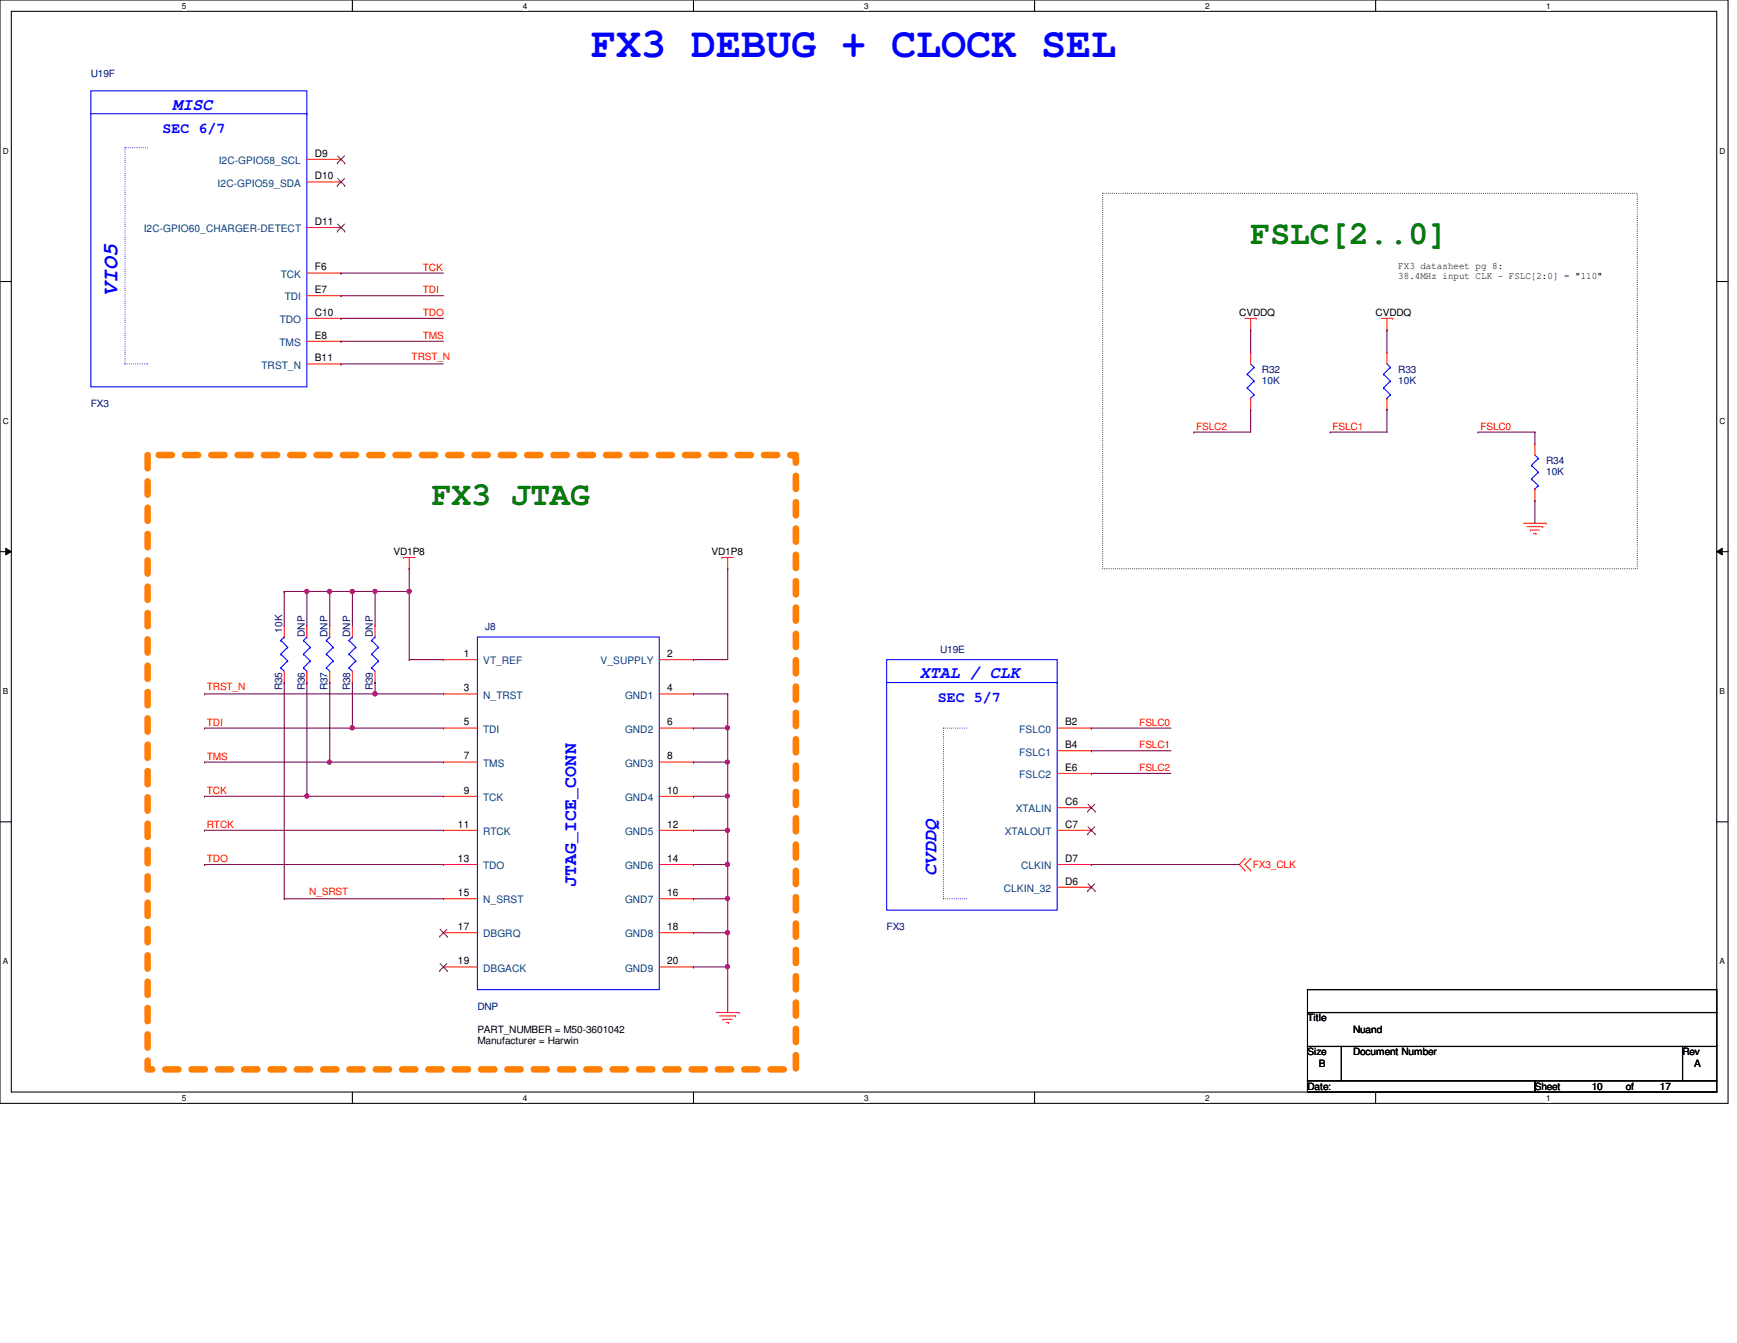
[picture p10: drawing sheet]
<svg xmlns="http://www.w3.org/2000/svg" width="279mm" height="216mm" viewBox="0 0 279 216" stroke-linecap="round" stroke-linejoin="round" font-family="sans-serif">
<path d="M0 0h278v177.4h-278zM1.8 1.8h274.3v173.8h-274.3z" fill="none" stroke="#000" stroke-width=".17"/>
<g fill="#fff">
<path d="M29.3 .2h.7v1.5h-.7z"/>
<path d="M29.3 175.8h.7v1.4h-.7z"/>
</g>
<path d="M56.7 0v1.8M56.7 175.6v1.8" fill="none" stroke="#000" stroke-width=".17"/>
<g fill="#fff">
<path d="M84.1 .2h.7v1.5h-.7z"/>
<path d="M84.1 175.8h.7v1.4h-.7z"/>
</g>
<path d="M111.5 0v1.8M111.5 175.6v1.8" fill="none" stroke="#000" stroke-width=".17"/>
<g fill="#fff">
<path d="M139 .2h.7v1.5h-.7z"/>
<path d="M139 175.8h.7v1.4h-.7z"/>
</g>
<path d="M166.4 0v1.8M166.4 175.6v1.8" fill="none" stroke="#000" stroke-width=".17"/>
<g fill="#fff">
<path d="M193.8 .2h.8v1.5h-.8z"/>
<path d="M193.8 175.8h.8v1.4h-.8z"/>
</g>
<path d="M221.3 0v1.8M221.3 175.6v1.8" fill="none" stroke="#000" stroke-width=".17"/>
<g fill="#fff">
<path d="M248.7 .2h.7v1.5h-.7z"/>
<path d="M248.7 175.8h.7v1.4h-.7z"/>
<path d="M.5 23.5h.9v1.5h-.9z"/>
<path d="M276.6 23.5h.9v1.5h-.9z"/>
<path d="M.5 67h.9v1.5h-.9z"/>
<path d="M276.6 67h.9v1.5h-.9z"/>
</g>
<path d="M0 45.3h1.8M276.1 45.3h1.9" fill="none" stroke="#000" stroke-width=".17"/>
<g fill="#fff">
<path d="M.5 110.4h.8v1.5h-.8z"/>
<path d="M276.6 110.4h.9v1.5h-.9z"/>
</g>
<path d="M0 88.7h1.8M276.1 88.7h1.9" fill="none" stroke="#000" stroke-width=".17"/>
<path d="M.9 88.1l.9 .6-.9 .5zM276.1 88.7l.9-.6v1.1z" fill="#000"/>
<path d="M.9 88.1l.9 .6-.9 .5zM276.1 88.7l.9-.6v1.1z" fill="none" stroke="#000" stroke-width=".16"/>
<g fill="#fff">
<path d="M.5 153.8h.8v1.5h-.8z"/>
<path d="M276.6 153.8h.9v1.5h-.9z"/>
</g>
<path d="M0 132.1h1.8M276.1 132.1h1.9M210.3 159.1h65.8v3.7h-65.8zM210.3 162.8h65.8v5.4h-65.8zM210.3 168.2h5.5v5.5h-5.5zM210.3 173.7h36.6v1.9h-36.6zM215.8 168.2h54.8v5.5h-54.8zM246.9 173.7h29.2v1.9h-29.2zM270.6 168.2h5.5v5.5h-5.5z" fill="none" stroke="#000" stroke-width=".17"/>
<path d="M177.4 31.1h86v60.3h-86z" fill="none" stroke="#000" stroke-width=".17" stroke-dasharray="0 .3"/>
<path d="M23.7 73.2h104.3v98.7h-104.3z" fill="none" stroke="#ff8000" stroke-width="1.1" stroke-dasharray="2.1 2.1"/>
<g fill="none" stroke="#f00" stroke-width=".17">
<path d="M49.4 25.6h5.5M49.4 29.3h5.5M49.4 36.6h5.5M54.9 25.6h.1M54.9 29.3h.1M54.9 36.6h.1M49.4 51.2h5.5M49.4 43.9h5.5M49.4 47.5h5.5M49.4 54.9h5.5M49.4 58.5h5.5M54.9 43.9h.1"/>
<path d="M54.9 47.5h.1M54.9 51.2h.1M54.9 54.9h.1M54.9 58.5h.1M200.2 51.2h1.9M201.2 53h.1M201.2 56.7h.1M201.2 51.2v1.8M201.2 56.7v1.8M202.1 51.2h.1M222.2 51.2h1.8M223.1 53h.1"/>
<path d="M223.1 56.7h.1M223.1 51.2v1.8M223.1 56.7v1.8M224 51.2h.1M201.2 65.8h.1M201.2 64v1.8M223.1 65.8h.1M223.1 64v1.8M246.9 71.3h.1M246.9 71.3v1.9M246.9 78.6v1.9M64.9 89.6h.1"/>
<path d="M64.9 89.6h1.9M65.8 91.4h.1M65.8 89.6v1.8M116.1 89.6h.1M116.1 89.6h1.8M117.1 91.4h.1M117.1 89.6v1.8M245.1 84.1h3.6M245.6 84.7h2.6M246.2 85.2h.1M246.2 85.2h1.4M246.7 85.8h.4"/>
<path d="M246.9 80.5h.1M247.1 85.8h.1M248.2 84.7h.1M248.7 84.1h.1M45.7 109.7h.1M45.7 100.6h.1M45.7 100.6v1.8M45.7 107.9v1.8M49.4 109.7h.1M49.4 100.6h.1M49.4 100.6v1.8M49.4 107.9v1.8"/>
<path d="M53 109.7h.1M53 100.6h.1M53 100.6v1.8M53 107.9v1.8M56.7 109.7h.1M56.7 100.6h.1M56.7 100.6v1.8M56.7 107.9v1.8M60.3 109.7h.1M60.3 100.6h.1M60.3 100.6v1.8M60.3 107.9v1.8"/>
<path d="M71.3 106h.1M71.3 111.5h.1M71.3 117.1h.1M71.3 117.1h5.5M71.3 106h5.5M71.3 111.5h5.5M106 117.1h5.5M106 106h5.5M106 111.5h5.5M111.5 106h.1M111.5 111.5h.1M111.5 117.1h.1"/>
<path d="M170.1 117.1h5.5M175.6 117.1h.1M71.3 122.5h.1M71.3 128h.1M71.3 133.5h.1M71.3 139h.1M71.3 139h5.5M71.3 133.5h5.5M71.3 122.5h5.5M71.3 128h5.5M106 139h5.5M106 133.5h5.5"/>
<path d="M106 122.5h5.5M106 128h5.5M111.5 122.5h.1M111.5 128h.1M111.5 133.5h.1M111.5 139h.1M170.1 139h5.5M170.1 120.7h5.5M170.1 124.3h5.5M170.1 129.8h5.5M170.1 133.5h5.5M175.6 139h.1"/>
<path d="M175.6 120.7h.1M175.6 124.3h.1M175.6 129.8h.1M175.6 133.5h.1M200.2 138h.1M200.2 139.9h.1M200.2 138l-.9 1 .9 .9M201.2 139.9h.1M201.2 138h.1M201.2 138l-1 1 1 .9M71.3 144.5h.1M71.3 149.9h.1"/>
<path d="M71.3 155.4h.1M71.3 144.5h5.5M71.3 149.9h5.5M71.3 155.4h5.5M106 144.5h5.5M106 149.9h5.5M106 155.4h5.5M111.5 144.5h.1M111.5 149.9h.1M111.5 155.4h.1M170.1 142.6h5.5M175.6 142.6h.1"/>
<path d="M115.2 162.8h3.7M115.7 163.3h2.6M116.3 163.9h.1M116.3 163.9h1.5M116.8 164.4h.4M117.2 164.4h.1M118.3 163.3h.1M118.9 162.8h.1"/>
</g>
<g fill="none" stroke="#00f" stroke-width=".17">
<path d="M14.6 14.6h34.8v47.6h-34.8zM14.6 18.3h34.8M49.4 18.3h.1M201.2 58.5l.5 .6M201.7 59.1h.1M201.7 59.1l-1.1 1.1M223.1 58.5l.5 .6M223.6 59.1h.1M223.6 59.1l-1.1 1.1M200.6 60.2h.1M200.6 62.4h.1M200.6 60.2l1.1 1.1"/>
<path d="M200.6 62.4l1.1 1.1M201.2 64h.1M201.7 61.3h.1M201.7 63.5h.1M201.7 61.3l-1.1 1.1M201.7 63.5l-.5 .5M222.5 60.2h.1M222.5 62.4h.1M222.5 60.2l1.1 1.1M222.5 62.4l1.1 1.1M223.1 64h.1M223.6 61.3h.1"/>
<path d="M223.6 63.5h.1M223.6 61.3l-1.1 1.1M223.6 63.5l-.5 .5M246.3 74.8h.1M246.3 77h.1M246.3 74.8l1.1 1.1M246.3 77l1.1 1.1M246.9 78.6h.1M246.9 73.2l.5 .5M247.4 73.7h.1M247.4 75.9h.1M247.4 78.1h.1"/>
<path d="M247.4 73.7l-1.1 1.1M247.4 75.9l-1.1 1.1M247.4 78.1l-.5 .5M45.2 107.4h.1M45.2 105.2h.1M45.2 103h.1M45.2 107.4l.5 .5M45.2 105.2l1.1 1.1M45.2 103l1.1 1.1M45.7 102.4h.1M45.7 102.4l-.5 .6M46.3 106.3h.1"/>
<path d="M46.3 104.1h.1M46.3 106.3l-1.1 1.1M46.3 104.1l-1.1 1.1M48.8 107.4h.1M48.8 105.2h.1M48.8 103h.1M48.8 107.4l.6 .5M48.8 105.2l1.1 1.1M48.8 103l1.1 1.1M49.4 102.4h.1M49.4 102.4l-.6 .6M49.9 106.3h.1"/>
<path d="M49.9 104.1h.1M49.9 106.3l-1.1 1.1M49.9 104.1l-1.1 1.1M52.5 107.4h.1M52.5 105.2h.1M52.5 103h.1M52.5 107.4l.5 .5M52.5 105.2l1.1 1.1M52.5 103l1.1 1.1M53 102.4h.1M53 102.4l-.5 .6M53.6 106.3h.1"/>
<path d="M53.6 104.1h.1M53.6 106.3l-1.1 1.1M53.6 104.1l-1.1 1.1M56.1 107.4h.1M56.1 105.2h.1M56.1 103h.1M56.1 107.4l.6 .5M56.1 105.2l1.1 1.1M56.1 103l1.1 1.1M56.7 102.4h.1M56.7 102.4l-.6 .6M57.2 106.3h.1"/>
<path d="M57.2 104.1h.1M57.2 106.3l-1.1 1.1M57.2 104.1l-1.1 1.1M59.8 107.4h.1M59.8 105.2h.1M59.8 103h.1M59.8 107.4l.5 .5M59.8 105.2l1.1 1.1M59.8 103l1.1 1.1M60.3 102.4h.1M60.3 102.4l-.5 .6M60.9 106.3h.1"/>
<path d="M60.9 104.1h.1M60.9 106.3l-1.1 1.1M60.9 104.1l-1.1 1.1M76.8 102.4h29.2v56.7h-29.2zM142.6 106h27.5v40.3h-27.5zM142.6 109.7h27.5M170.1 109.7h.1"/>
</g>
<path d="M20.1 23.7v34.8M20.1 23.7h.1M23.7 23.7h-3.6M20.1 58.5h.1M20.1 58.5h3.6M23.7 58.5h.1M151.8 117.1h.1M151.8 117.1v27.4M155.4 117.1h-3.6M151.8 144.5h.1M151.8 144.5h3.6M155.4 144.5h.1" fill="none" stroke="#00f" stroke-width=".17" stroke-dasharray="0 .3"/>
<g fill="none" stroke="#804000" stroke-width=".16">
<path d="M54.3 26.2h.1M54.3 29.8h.1M54.3 37.2h.1M54.3 25.1l1.2 1.1M54.3 28.7l1.2 1.1M54.3 36l1.2 1.2M55.4 25.1l-1.1 1.1M55.4 28.7l-1.1 1.1M55.4 36l-1.1 1.2M55.5 26.2h.1M55.5 29.8h.1M55.5 37.2h.1"/>
<path d="M175 130.4h.1M175 134.1h.1M175 129.3l1.1 1.1M175 132.9l1.1 1.2M176.1 129.3l-1.1 1.1M176.1 132.9l-1.1 1.2M176.1 130.4h.1M176.1 134.1h.1M70.7 150.5h.1M70.7 156h.1M70.8 149.4l1.1 1.1M70.8 154.9l1.1 1.1"/>
<path d="M71.9 149.4l-1.2 1.1M71.9 154.9l-1.2 1.1M71.9 150.5h.1M71.9 156h.1M175 143.2h.1M175 142.1l1.1 1.1M176.1 142.1l-1.1 1.1M176.1 143.2h.1"/>
</g>
<g fill="none" stroke="#800040" stroke-width=".17">
<path d="M54.9 43.9h.1M54.9 47.5h.1M54.9 51.2h.1M54.9 54.9h.1M54.9 58.5h.1M54.9 43.9h16.4M54.9 47.5h16.4M54.9 51.2h16.4M54.9 54.9h16.4M54.9 58.5h16.4M201.2 53h.1M201.2 53v3.7"/>
<path d="M223.1 53h.1M223.1 53v3.7M192 69.5h.1M201.2 65.8h.1M201.2 65.8v3.7h-9.2M214 69.5h.1M223.1 65.8h.1M223.1 65.8v3.7h-9.1M237.7 69.5h.1M237.7 69.5h9.2M246.9 69.5h.1M246.9 69.5v1.8"/>
<path d="M45.7 95.1h.1M45.7 95.1v5.5M45.7 95.1h3.7M65.8 91.4h.1M65.8 91.4v3.7M117.1 91.4h.1M117.1 91.4v14.6M246.9 80.5h.1M246.9 80.5v3.6"/>
</g>
<circle cx="49.4" cy="95.1" r=".34" fill="#f0f"/>
<circle cx="49.4" cy="95.1" r=".34" fill="none" stroke="#f0f" stroke-width=".17"/>
<path d="M49.4 95.1h.1M49.4 95.1v5.5M49.4 95.1h7.3M53 95.1h.1M53 95.1v5.5" fill="none" stroke="#800040" stroke-width=".17"/>
<circle cx="53" cy="95.1" r=".34" fill="#f0f"/>
<circle cx="53" cy="95.1" r=".34" fill="none" stroke="#f0f" stroke-width=".17"/>
<path d="M56.7 95.1h.1M56.7 95.1v5.5M56.7 95.1h3.6" fill="none" stroke="#800040" stroke-width=".17"/>
<circle cx="60.3" cy="95.1" r=".34" fill="#f0f"/>
<circle cx="60.3" cy="95.1" r=".34" fill="none" stroke="#f0f" stroke-width=".17"/>
<circle cx="56.7" cy="95.1" r=".36" fill="#f0f"/>
<circle cx="56.7" cy="95.1" r=".36" fill="none" stroke="#f0f" stroke-width=".17"/>
<path d="M60.3 95.1h.1M60.3 95.1v5.5M60.3 95.1h5.5M65.8 95.1h.1M65.8 95.1v10.9" fill="none" stroke="#800040" stroke-width=".17"/>
<circle cx="65.8" cy="95.1" r=".36" fill="#f0f"/>
<circle cx="65.8" cy="95.1" r=".36" fill="none" stroke="#f0f" stroke-width=".17"/>
<g fill="none" stroke="#800040" stroke-width=".17">
<path d="M32.9 111.5h.1M32.9 111.5h38.4M45.7 109.7h.1M45.7 109.7v34.8M49.4 109.7h.1M49.4 109.7v18.3M53 109.7h.1M53 109.7v12.8M56.7 109.7h.1M56.7 109.7v7.4M60.3 109.7h.1M60.3 111.5h.1"/>
<path d="M60.3 109.7v1.8M65.8 106h.1M65.8 106h5.5M111.5 106h.1M111.5 106h5.6"/>
</g>
<circle cx="60.3" cy="111.5" r=".35" fill="#f0f"/>
<circle cx="60.3" cy="111.5" r=".35" fill="none" stroke="#f0f" stroke-width=".17"/>
<path d="M111.5 111.5h.1M111.5 111.5h5.6M117.1 111.5h.1M117.1 111.5v5.6" fill="none" stroke="#800040" stroke-width=".17"/>
<circle cx="117" cy="117" r=".34" fill="#f0f"/>
<circle cx="117" cy="117" r=".34" fill="none" stroke="#f0f" stroke-width=".17"/>
<path d="M32.9 117.1h.1M32.9 117.1h38.4M56.7 117.1h.1" fill="none" stroke="#800040" stroke-width=".17"/>
<circle cx="56.7" cy="117" r=".36" fill="#f0f"/>
<circle cx="56.7" cy="117" r=".36" fill="none" stroke="#f0f" stroke-width=".17"/>
<path d="M111.5 117.1h.1M111.5 117.1h5.6M117.1 117.1h.1M117.1 117.1v5.4M175.6 117.1h.1M175.6 117.1h12.7M32.9 122.5h.1M32.9 122.5h38.4M53 122.5h.1M175.6 120.7h.1M175.6 120.7h12.7" fill="none" stroke="#800040" stroke-width=".17"/>
<circle cx="53" cy="122.5" r=".34" fill="#f0f"/>
<circle cx="53" cy="122.5" r=".34" fill="none" stroke="#f0f" stroke-width=".17"/>
<path d="M111.5 122.5h.1M111.5 122.5h5.6M117.1 122.5h.1M117.1 122.5v5.5" fill="none" stroke="#800040" stroke-width=".17"/>
<circle cx="117" cy="122.5" r=".34" fill="#f0f"/>
<circle cx="117" cy="122.5" r=".34" fill="none" stroke="#f0f" stroke-width=".17"/>
<path d="M32.9 128h.1M32.9 128h38.4M49.4 128h.1M175.6 124.3h.1M175.6 124.3h12.7" fill="none" stroke="#800040" stroke-width=".17"/>
<circle cx="49.4" cy="128" r=".34" fill="#f0f"/>
<circle cx="49.4" cy="128" r=".34" fill="none" stroke="#f0f" stroke-width=".17"/>
<path d="M111.5 128h.1M111.5 128h5.6" fill="none" stroke="#800040" stroke-width=".17"/>
<circle cx="117" cy="128" r=".34" fill="#f0f"/>
<circle cx="117" cy="128" r=".34" fill="none" stroke="#f0f" stroke-width=".17"/>
<path d="M32.9 133.5h.1M32.9 133.5h38.4M111.5 133.5h.1M111.5 133.5h5.6M117.1 128h.1M117.1 133.5h.1M117.1 128v11" fill="none" stroke="#800040" stroke-width=".17"/>
<circle cx="117" cy="139" r=".35" fill="#f0f"/>
<circle cx="117" cy="139" r=".35" fill="none" stroke="#f0f" stroke-width=".17"/>
<circle cx="117" cy="133.5" r=".34" fill="#f0f"/>
<circle cx="117" cy="133.5" r=".34" fill="none" stroke="#f0f" stroke-width=".17"/>
<g fill="none" stroke="#800040" stroke-width=".17">
<path d="M32.9 139h.1M32.9 139h38.4M111.5 139h.1M111.5 139h5.6M117.1 139h.1M117.1 139v10.9M175.6 139h.1M175.6 139h23.7M45.7 144.5h.1M45.7 144.5h25.6M111.5 144.5h.1M111.5 144.5h5.6"/>
<path d="M117.1 144.5h.1"/>
</g>
<circle cx="117" cy="144.4" r=".34" fill="#f0f"/>
<circle cx="117" cy="144.4" r=".34" fill="none" stroke="#f0f" stroke-width=".17"/>
<path d="M111.5 149.9h.1M111.5 149.9h5.6M117.1 149.9h.1M117.1 149.9v5.5" fill="none" stroke="#800040" stroke-width=".17"/>
<circle cx="117" cy="149.9" r=".34" fill="#f0f"/>
<circle cx="117" cy="149.9" r=".34" fill="none" stroke="#f0f" stroke-width=".17"/>
<path d="M111.5 155.4h.1M111.5 155.4h5.6M117.1 155.4h.1M117.1 155.4v7.4" fill="none" stroke="#800040" stroke-width=".17"/>
<circle cx="117" cy="155.4" r=".34" fill="#f0f"/>
<circle cx="117" cy="155.4" r=".34" fill="none" stroke="#f0f" stroke-width=".17"/>
<circle cx="49.4" cy="95.1" r=".34" fill="#f0f"/>
<circle cx="49.4" cy="95.1" r=".34" fill="none" stroke="#f0f" stroke-width=".17"/>
<circle cx="53" cy="95.1" r=".34" fill="#f0f"/>
<circle cx="53" cy="95.1" r=".34" fill="none" stroke="#f0f" stroke-width=".17"/>
<circle cx="60.3" cy="95.1" r=".34" fill="#f0f"/>
<circle cx="60.3" cy="95.1" r=".34" fill="none" stroke="#f0f" stroke-width=".17"/>
<circle cx="56.7" cy="95.1" r=".36" fill="#f0f"/>
<circle cx="56.7" cy="95.1" r=".36" fill="none" stroke="#f0f" stroke-width=".17"/>
<circle cx="65.8" cy="95.1" r=".36" fill="#f0f"/>
<circle cx="65.8" cy="95.1" r=".36" fill="none" stroke="#f0f" stroke-width=".17"/>
<circle cx="60.3" cy="111.5" r=".35" fill="#f0f"/>
<circle cx="60.3" cy="111.5" r=".35" fill="none" stroke="#f0f" stroke-width=".17"/>
<circle cx="117" cy="117" r=".34" fill="#f0f"/>
<circle cx="117" cy="117" r=".34" fill="none" stroke="#f0f" stroke-width=".17"/>
<circle cx="56.7" cy="117" r=".36" fill="#f0f"/>
<circle cx="56.7" cy="117" r=".36" fill="none" stroke="#f0f" stroke-width=".17"/>
<circle cx="53" cy="122.5" r=".34" fill="#f0f"/>
<circle cx="53" cy="122.5" r=".34" fill="none" stroke="#f0f" stroke-width=".17"/>
<circle cx="117" cy="122.5" r=".34" fill="#f0f"/>
<circle cx="117" cy="122.5" r=".34" fill="none" stroke="#f0f" stroke-width=".17"/>
<circle cx="49.4" cy="128" r=".34" fill="#f0f"/>
<circle cx="49.4" cy="128" r=".34" fill="none" stroke="#f0f" stroke-width=".17"/>
<circle cx="117" cy="128" r=".34" fill="#f0f"/>
<circle cx="117" cy="128" r=".34" fill="none" stroke="#f0f" stroke-width=".17"/>
<circle cx="117" cy="139" r=".35" fill="#f0f"/>
<circle cx="117" cy="139" r=".35" fill="none" stroke="#f0f" stroke-width=".17"/>
<circle cx="117" cy="133.5" r=".34" fill="#f0f"/>
<circle cx="117" cy="133.5" r=".34" fill="none" stroke="#f0f" stroke-width=".17"/>
<circle cx="117" cy="144.4" r=".34" fill="#f0f"/>
<circle cx="117" cy="144.4" r=".34" fill="none" stroke="#f0f" stroke-width=".17"/>
<circle cx="117" cy="149.9" r=".34" fill="#f0f"/>
<circle cx="117" cy="149.9" r=".34" fill="none" stroke="#f0f" stroke-width=".17"/>
<circle cx="117" cy="155.4" r=".34" fill="#f0f"/>
<circle cx="117" cy="155.4" r=".34" fill="none" stroke="#f0f" stroke-width=".17"/>
<text font-size="6.7" fill="#00f" x="95.1" y="9.2">FX3 DEBUG + CLOCK SEL</text>
<g font-size="5.3" fill="#008000">
<text x="201.2" y="39.2">FSLC[2..0]</text>
<text x="69.5" y="81.2">FX3 JTAG</text>
</g>
<text font-size="3.5" fill="#00f" x="18.9" y="47.5" transform="rotate(-90 18.9 47.5)">VIO5</text>
<g font-size="2.9" fill="#00f">
<text x="92.7" y="142.6" transform="rotate(-90 92.7 142.6)">JTAG_ICE_CONN</text>
<text x="150.6" y="140.8" transform="rotate(-90 150.6 140.8)">CVDDQ</text>
</g>
<g font-size="2.7" fill="#00f">
<text x="27.8" y="17.7">MISC</text>
<text x="148" y="108.9">XTAL / CLK</text>
</g>
<g font-size="2.4" fill="#00f">
<text x="26.2" y="21.3">SEC 6/7</text>
<text x="150.9" y="112.8">SEC 5/7</text>
</g>
<g font-size="1.7" fill="#004080">
<text x="35.2" y="26.4">I2C-GPIO58_SCL</text>
<text x="35" y="30">I2C-GPIO59_SDA</text>
<text x="23.1" y="37.3">I2C-GPIO60_CHARGER-DETECT</text>
<text x="45.2" y="44.7">TCK</text>
<text x="45" y="51.9">TDO</text>
<text x="45.8" y="48.3">TDI</text>
<text x="42.1" y="59.3">TRST_N</text>
<text x="45" y="55.6">TMS</text>
<text x="77.7" y="106.8">VT_REF</text>
<text x="96.6" y="106.8">V_SUPPLY</text>
<text x="77.7" y="112.3">N_TRST</text>
<text x="100.5" y="112.3">GND1</text>
<text x="77.7" y="117.8">TDI</text>
<text x="100.5" y="117.8">GND2</text>
<text x="164" y="117.8">FSLC0</text>
<text x="77.7" y="123.3">TMS</text>
<text x="100.5" y="123.3">GND3</text>
<text x="164" y="121.5">FSLC1</text>
<text x="164" y="125.1">FSLC2</text>
<text x="77.7" y="128.8">TCK</text>
<text x="100.5" y="128.8">GND4</text>
<text x="163.4" y="130.6">XTALIN</text>
<text x="77.7" y="134.2">RTCK</text>
<text x="100.5" y="134.2">GND5</text>
<text x="161.6" y="134.2">XTALOUT</text>
<text x="77.7" y="139.7">TDO</text>
<text x="100.5" y="139.7">GND6</text>
<text x="161.5" y="143.4">CLKIN_32</text>
<text x="164.3" y="139.7">CLKIN</text>
<text x="77.7" y="145.2">N_SRST</text>
<text x="100.5" y="145.2">GND7</text>
<text x="77.7" y="150.7">DBGRQ</text>
<text x="100.5" y="150.7">GND8</text>
<text x="77.7" y="156.2">DBGACK</text>
<text x="100.5" y="156.2">GND9</text>
</g>
<g font-size="1.7">
<text x="50.6" y="25.2">D9</text>
<text x="50.6" y="28.8">D10</text>
<text x="50.6" y="36.2">D11</text>
<text x="50.6" y="43.5">F6</text>
<text x="50.6" y="47.1">E7</text>
<text x="50.6" y="50.8">C10</text>
<text x="50.6" y="54.4">E8</text>
<text x="50.6" y="58.1">B11</text>
<text x="74.6" y="105.6">1</text>
<text x="107.3" y="105.6">2</text>
<text x="74.6" y="111.1">3</text>
<text x="107.3" y="111.1">4</text>
<text x="74.6" y="116.6">5</text>
<text x="107.3" y="116.6">6</text>
<text x="171.3" y="116.6">B2</text>
<text x="74.6" y="122.1">7</text>
<text x="107.3" y="122.1">8</text>
<text x="171.3" y="120.3">B4</text>
<text x="171.3" y="123.9">E6</text>
<text x="74.6" y="127.6">9</text>
<text x="107.3" y="127.6">10</text>
<text x="171.3" y="129.4">C6</text>
<text x="73.7" y="133.1">11</text>
<text x="107.3" y="133.1">12</text>
<text x="171.3" y="133.1">C7</text>
<text x="73.7" y="138.6">13</text>
<text x="107.3" y="138.6">14</text>
<text x="171.3" y="138.6">D7</text>
<text x="171.3" y="142.2">D6</text>
<text x="73.7" y="144.1">15</text>
<text x="73.7" y="149.5">17</text>
<text x="107.3" y="144.1">16</text>
<text x="107.3" y="149.5">18</text>
<text x="73.7" y="155">19</text>
<text x="107.3" y="155">20</text>
</g>
<g font-size="1.6" fill="#000080">
<text x="14.6" y="12.4">U19F</text>
<text x="203" y="59.9">R32</text>
<text x="224.9" y="59.9">R33</text>
<text x="14.6" y="65.4">FX3</text>
<text x="203" y="61.8">10K</text>
<text x="224.9" y="61.8">10K</text>
<text x="248.7" y="74.6">R34</text>
<text x="248.7" y="76.4">10K</text>
<text x="45.4" y="101.7" transform="rotate(-90 45.4 101.7)">10K</text>
<text x="78.1" y="101.3">J8</text>
<text x="49" y="102.4" transform="rotate(-90 49 102.4)">DNP</text>
<text x="52.7" y="102.4" transform="rotate(-90 52.7 102.4)">DNP</text>
<text x="56.3" y="102.4" transform="rotate(-90 56.3 102.4)">DNP</text>
<text x="60" y="102.4" transform="rotate(-90 60 102.4)">DNP</text>
<text x="151.2" y="104.9">U19E</text>
<text x="45.4" y="111" transform="rotate(-90 45.4 111)">R35</text>
<text x="49" y="111" transform="rotate(-90 49 111)">R36</text>
<text x="52.7" y="111" transform="rotate(-90 52.7 111)">R37</text>
<text x="56.3" y="111" transform="rotate(-90 56.3 111)">R38</text>
<text x="60" y="111" transform="rotate(-90 60 111)">R39</text>
<text x="142.6" y="149.6">FX3</text>
<text x="76.8" y="162.3">DNP</text>
</g>
<g font-size="1.6" fill="#f00">
<text x="68" y="43.5">TCK</text>
<text x="68" y="47.2">TDI</text>
<text x="68" y="50.8">TDO</text>
<text x="66.2" y="57.9">TRST_N</text>
<text x="68" y="54.5">TMS</text>
<text x="192.4" y="69.1">FSLC2</text>
<text x="214.3" y="69.1">FSLC1</text>
<text x="238.1" y="69.1">FSLC0</text>
<text x="33.3" y="111">TRST_N</text>
<text x="33.3" y="116.7">TDI</text>
<text x="183.3" y="116.7">FSLC0</text>
<text x="33.3" y="122.1">TMS</text>
<text x="183.3" y="120.3">FSLC1</text>
<text x="183.3" y="124">FSLC2</text>
<text x="33.3" y="127.6">TCK</text>
<text x="33.3" y="133.1">RTCK</text>
<text x="33.3" y="138.6">TDO</text>
<text x="49.7" y="143.9">N_SRST</text>
<text x="201.5" y="139.5">FX3_CLK</text>
</g>
<g font-size="1.6">
<text x="224.9" y="43.3">FX3 datasheet pg 8:</text>
<text x="224.9" y="44.9">38.4MHz input CLK - FSLC[2:0] = &quot;110&quot;</text>
<text x="199.3" y="50.8">CVDDQ</text>
<text x="221.3" y="50.8">CVDDQ</text>
<text x="63.3" y="89.2">VD1P8</text>
<text x="114.5" y="89.2">VD1P8</text>
<text x="76.8" y="166">PART_NUMBER = M50-3601042</text>
<text x="76.8" y="167.9">Manufacturer = Harwin</text>
<text x="210.3" y="164.2">Title</text>
<text x="217.6" y="166">Nuand</text>
<text x="210.3" y="169.7">Size</text>
<text x="212.1" y="171.5">B</text>
<text x="217.6" y="169.7">Document Number</text>
<text x="270.6" y="169.7">Rev</text>
<text x="272.5" y="171.5">A</text>
<text x="210.3" y="175.2">Date:</text>
<text x="246.9" y="175.2">Sheet</text>
<text x="256" y="175.2">10</text>
<text x="261.5" y="175.2">of</text>
<text x="267" y="175.2">17</text>
</g>
<g font-size="1.3">
<text x="29.3" y="1.4">5</text>
<text x="84.1" y="1.4">4</text>
<text x="139" y="1.4">3</text>
<text x="193.8" y="1.4">2</text>
<text x="248.7" y="1.4">1</text>
<text x=".5" y="24.7">D</text>
<text x="276.6" y="24.7">D</text>
<text x=".5" y="68.2">C</text>
<text x="276.6" y="68.2">C</text>
<text x=".5" y="111.6">B</text>
<text x="276.6" y="111.6">B</text>
<text x=".5" y="155">A</text>
<text x="276.6" y="155">A</text>
<text x="29.3" y="177">5</text>
<text x="84.1" y="177">4</text>
<text x="139" y="177">3</text>
<text x="193.8" y="177">2</text>
<text x="248.7" y="177">1</text>
</g>
</svg>
